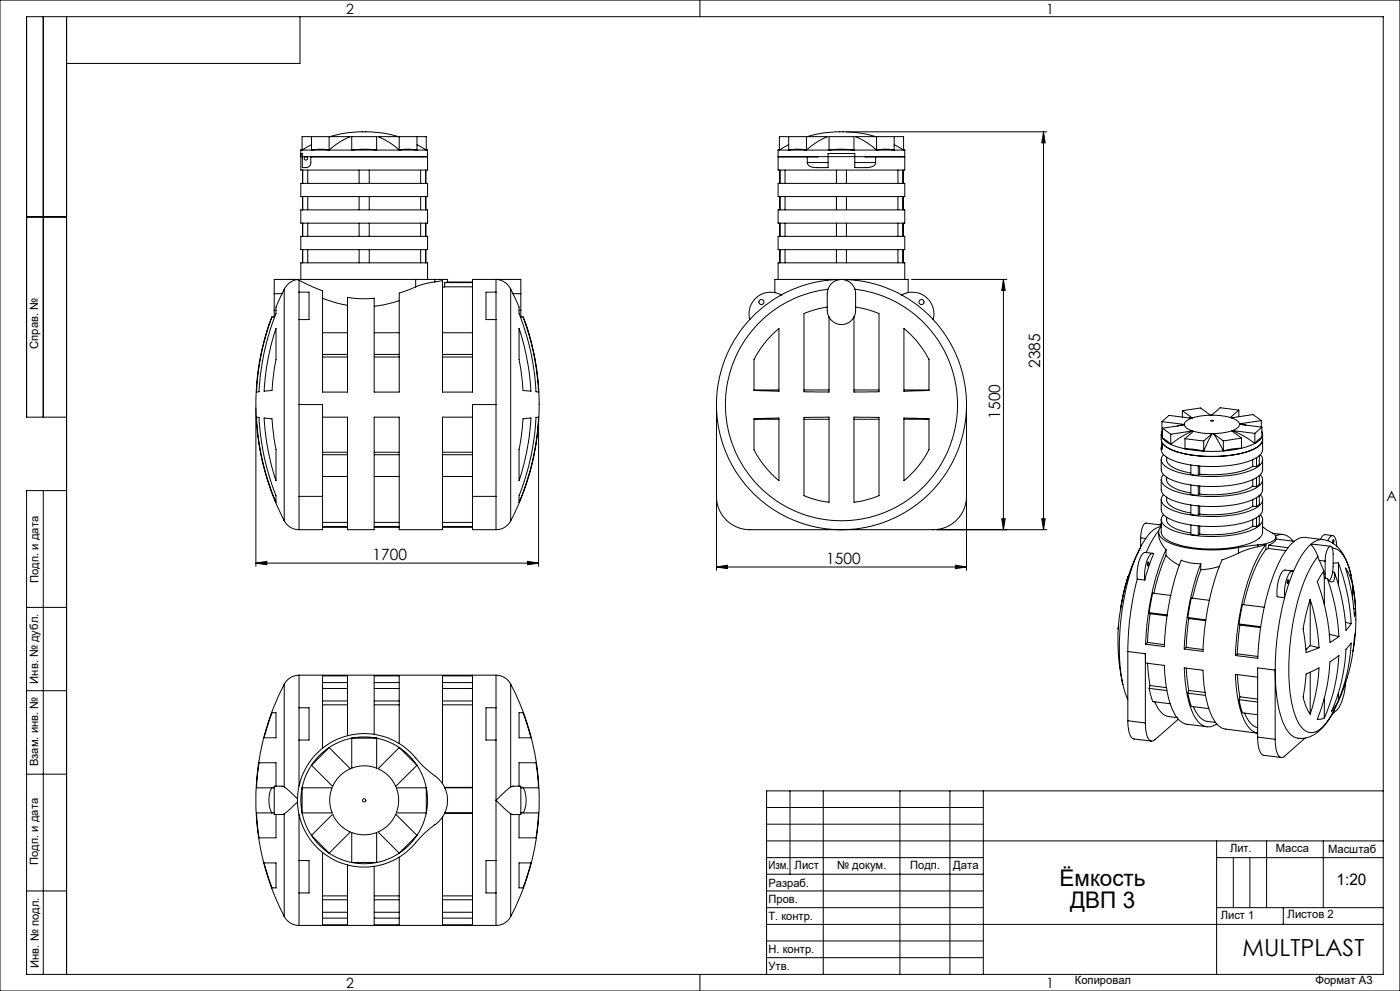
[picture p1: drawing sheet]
<svg xmlns="http://www.w3.org/2000/svg" width="420mm" height="297mm" viewBox="0 0 420 297" stroke-linecap="round" stroke-linejoin="round" font-family="sans-serif">
<g fill="none" stroke="#000" stroke-width=".3">
<path d="M0 0h420v297h-420zM13 5v120M20 5v287M90 5v14h-70M210 0v5M253.9 39.5h60.1M313.1 39.5l.4 3.3h-1zM313.1 39.5v119.2M90.2 45h.4M90.2 47h38.1M90.2 55h38.1v3.9h-38.1zM90.2 46h.5v4.2a1.93 1.93 0 0 0 2.5-1.5v-1.7"/>
<path d="M90.2 45v6h38.1v-6M90.6 44.7l-.4 .3M90.6 45h2.9M90.6 45v-4h14.5a20.7 20.7 0 0 0-6.4 4M90.8 51v4M90.8 58.9v4M92.3 51v4M92.3 58.9v4M93.2 47h35.1M93.5 45h5.2M93.5 43.4l-2.9 1.6M93.5 45a14.3 14.3 0 0 1 5.2 0"/>
<path d="M93.5 41v4M98.7 45h6.8M98.7 41v4M98.9 41a37.7 37.7 0 0 1 20.7 0M105.5 45h7.5M105.5 45l3.3-.3 4.2 .3M105.5 45v-4h7.5v4M107.7 51v4M107.7 58.9v4M110.8 51v4M110.8 58.9v4M113 45h6.8"/>
<path d="M119.8 45h5.3M119.8 45a21.2 21.2 0 0 0-6.4-4h14.5v4M119.8 45a14.5 14.5 0 0 1 5.3 0M119.8 41v4M125.1 45h2.8M125.1 43.4l2.8 1.6M125.1 41v4M126.2 51v4M126.2 58.9v4M126.8 47h.1M127.7 51v4M127.7 58.9v4"/>
<path d="M127.9 44.7l.4 .3M127.9 45h.4M233.4 45h.4M233.4 47h38M233.4 47h8.8M233.4 45v6h38v-6M233.4 55h38v3.9h-38zM233.8 44.7l-.4 .3M233.8 45h2.8M233.8 45v-4h14.5a20.7 20.7 0 0 0-6.4 4M233.9 51v4M233.9 58.9v4"/>
<path d="M234 51v4M234 58.9v4M235 47h.1M235.5 51v4M235.5 58.9v4M236.6 45h5.3M236.6 43.4l-2.8 1.6M236.6 45a14.5 14.5 0 0 1 5.3 0M236.6 41v4M241.9 45h6.8M241.9 41v4M242.1 41a37.7 37.7 0 0 1 20.7 0"/>
<path d="M242.2 48.7a2.05 2.05 0 0 0 2.4 1.5h3.8v-4.2h8v4.2h3a3.2 3.2 0 0 0 3.2-1.1l.1-.4M242.2 47v1.7M242.2 48.7h6.2M245.4 47h-3.2M248.7 45h7.5M248.7 45l2.6-.3 4.9 .3M248.7 45v-4h7.5v4M250.9 51v4M250.9 58.9v4M253.9 51v4M253.9 58.9v4M256.2 45h6.8"/>
<path d="M256.4 48.7h6.3M259.5 47h3.2M262.7 47h8.7M262.7 47v1.7M263 45h5.3M263 45a20.7 20.7 0 0 0-6.4-4h14.5v4M263 45a14.3 14.3 0 0 1 5.3 0M263 41v4M268.3 45h2.8M268.3 43.4l2.8 1.6M268.3 41v4M269.4 51v4"/>
<path d="M269.4 58.9v4M269.9 47h.1M270.9 51v4M270.9 58.9v4M271.1 44.7l.3 .3M271.1 45h.3M8 65h12M90.2 70.8h38.1v4h-38.1zM90.2 62.9h38.1v4h-38.1zM90.8 66.9v3.9M90.8 74.8v4M92.3 66.9v3.9"/>
<path d="M92.3 74.8v4M107.7 66.9v3.9M107.7 74.8v4M110.8 66.9v3.9M110.8 74.8v4M126.2 66.9v3.9M126.2 74.8v4M127.7 66.9v3.9M127.7 74.8v4M233.4 62.9h38v4h-38zM233.4 70.8h38v4h-38zM233.9 66.9v3.9"/>
<path d="M233.9 74.8v4M234 66.9v3.9M234 74.8v4M235.5 66.9v3.9M235.5 74.8v4M250.9 66.9v3.9M250.9 74.8v4M253.9 66.9v3.9M253.9 74.8v4M269.4 66.9v3.9M269.4 74.8v4M270.9 66.9v3.9"/>
<path d="M270.9 74.8v4M81.6 95l-.5 1.3a75 75 0 0 0 4.2 59.8M81.6 95h.8M82.3 93v2M82.3 93h.5M82.3 88h2.3M82.3 88v5M82.8 98.5v2.5a59.9 59.9 0 0 1-1 13.7l-.2 2.3-2.4 .3a73 73 0 0 1 3.6-18.8zM84.6 88l-1.8 4v1.7a82.6 82.6 0 0 0-5.2 23.7l-.7 .1a75.3 75.3 0 0 1 4.7-22.5M85.3 86.7l-.7 1.3M85.3 86.7v69.4M89.3 83.8a5.1 5.1 0 0 0-4 2.9"/>
<path d="M89.3 83.8l.4 .2M89.3 83.7h35.4M89.3 83.7h-7v4.3M89.3 83.7v.1M89.7 95.8v25.4M89.7 84l7.1 3.2v30.3h7.4v-28.4l4.1 .4 4-.1v28.1h7.5v-29.7l4.9-1.8M89.7 87.6h3v8.2h-3M89.7 87.6v8.2M89.7 84v3.6M90.2 83.7v-4.9h38.1v4.9M96.8 89.4l4.6 1.5 2.8 .6M96.8 99.7h7.4"/>
<path d="M112.3 99.7h7.5M119.8 90.1l-4.5 1.2-3 .5M124.7 83.7h5.8M124.7 83.7v2.3M130.5 84.5l-3.9 .8-1.9 .7M130.5 84.5l2.3-.4v33.4h8.9v-33.8h14.5v4.3M130.5 83.7h3.8v.8M130.5 83.7v.8M132.8 99.7h8.9M133.4 86l-.6 .1M133.4 86h8.3M133.4 84.7v1.3"/>
<path d="M133.4 84.7h8.3M134.3 84.5l-.9 .2M134.3 84.5h7.4M148.8 95.8v25.4M148.8 87.6h-3v8.2h3M148.8 87.6v8.2M153.2 86.7a4.7 4.7 0 0 0-4.4-2.8v3.7M153.2 86.7l.7 1.3M153.2 86.7v69.4M153.9 88l1.8 4v1.7a82.6 82.6 0 0 1 5.2 23.7l.7 .1a75.3 75.3 0 0 0-4.6-22.5M153.9 88h2.3M155.7 98.5a73 73 0 0 1 3.6 18.8l-2.4-.3-.3-3.5a57.7 57.7 0 0 1-.9-13z"/>
<path d="M155.7 93h.5M156.1 95h.9M156.2 93v2M156.2 88v5M157 95l.3 1.1a74.8 74.8 0 0 1-4.1 60M224.9 95.8a37.3 37.3 0 0 0-10 25.4M232.4 87.7v-4h40.1v4M233.4 83.7v-4.9h38v4.9M234.4 88.4l-5.1 3.3-4.4 4.1M234.4 88.4a6.5 6.5 0 0 0-7.2 .6 6.5 6.5 0 0 0-2.3 6.8M248.2 92l-3.6 .8-3.4 1.2v23.4l7.5 .1v-22.5M248.4 86.7a34.8 34.8 0 0 0-25.4 53.1 34.8 34.8 0 0 0 58.9 0 34.8 34.8 0 0 0-25.4-53.1"/>
<path d="M248.7 95a4.2 4.2 0 0 0 7.5 0M248.7 95l-.5-1.5v-5.5a4.3 4.3 0 0 1 4.2-4.3 4.3 4.3 0 0 1 4.3 4.3v5.3l-.5 1.7M252 83.8a37.1 37.1 0 0 0-17.6 4.6M252.9 83.8a37.4 37.4 0 0 1 17.6 4.6M256.7 92l3.5 .8 3.5 1.2v23.4l-7.5 .1v-22.5M270.5 88.4l4.3 2.8 5.2 4.6M270.5 88.4a6.5 6.5 0 0 1 7.2 .6 6.5 6.5 0 0 1 2.3 6.8M271.2 98.5a29.8 29.8 0 0 1 7.5 9.2v9.3l-7.5 .3zM273.4 83.7h28.6M280 95.8a37.3 37.3 0 0 1 9.9 25.4M301 83.7l.6 3.4h-1.1zM301 83.7v75"/>
<path d="M96.8 107h7.4M96.8 106.2h7.4M112.3 107h7.5M112.3 106.2h7.5M132.8 107h8.9M132.8 106.2h8.9M226.2 116.9h7.5M231.5 100.5l2.2-2v18.8l-7.5-.3v-5.8a7.9 7.9 0 0 1 1.9-6.7zM241.2 116.9h7.5M256.2 116.9h7.5M271.2 116.9h7.5M20 125h-12v-120h407v287h-407v-145h12"/>
<path d="M76.8 122.3v47.5M76.9 125l.7 .1a82.5 82.5 0 0 0 5.2 23.7v1.7a74.4 74.4 0 0 1-5.9-25.5zM79.2 125.3l2.4 .2 .3 3.5a57.5 57.5 0 0 1 .9 13v2.1a73 73 0 0 1-3.6-18.8zM89.7 121.2h7.1v27.6M89.7 121.2v27.6M96.8 125h7.4v33.7h8.1v-33.7h7.5v33.7h13v-33.7h8.9M96.8 135.5h7.4M96.8 136.3h7.4M112.3 135.5h7.5M112.3 136.3h7.5M132.8 135.5h8.9M132.8 136.3h8.9"/>
<path d="M148.8 121.2h-7.1v27.6M148.8 121.2v27.6M156.9 125.5l2.4-.2a73 73 0 0 1-3.6 18.8v-2.6a59.9 59.9 0 0 1 1-13.7zM160.8 125.1l.8-.1a74.4 74.4 0 0 1-5.9 25.5v-.5a6.4 6.4 0 0 1 .8-3.6 72.2 72.2 0 0 0 4.3-21.3zM161.6 126v43.8M214.9 121.2a37.5 37.5 0 0 0 37.5 37.5 37.5 37.5 0 0 0 37.5-37.5M214.9 121.2v27.6a10 10 0 0 0 10 9.9h55a9.9 9.9 0 0 0 10-9.9v-27.6M226.2 125.5l7.5-.2v18.8a30 30 0 0 1-7.5-9.3zM226.2 125.7h7.5M241.2 125.1l7.5-.1v25.5l-3.1-.5-4.4-1.4zM241.2 125.7h7.5M256.2 125l7.5 .1v23.5l-4.4 1.4-3.1 .5z"/>
<path d="M256.2 125.7h7.5M271.2 125.3l7.5 .2v5.8a7.7 7.7 0 0 1-1.9 6.7l-2.3 2.9-3.3 3.2zM271.2 125.7h7.5M348.4 130.2v1.5a4.8 4.8 0 0 0 3.7 3.3l4.3 1.2 4.8 .5 4.1 .1 6.1-.7a11.7 11.7 0 0 0 7.1-3.3l.3-1.1a4 4 0 0 1-3.1 3.1l-3.7 1.2-6 .8-6-.1-5.8-1a9.4 9.4 0 0 1-5.5-2.9M348.4 134.2v.6a4.8 4.8 0 0 0 3.7 3.3l4.3 1.1 4.8 .6h4.1l6.1-.7a14.4 14.4 0 0 0 6.4-2.5M348.4 137.8v3a4.8 4.8 0 0 0 3.7 3.3l3.1 .9 6 .8 6.4-.2 4.6-.7a13.4 13.4 0 0 0 5.6-2.4M348.5 133.4l-.1 1M348.5 132.5v.9M348.5 133.4l.2 .1M348.6 129.4l-.2 .8 .4 1.1M348.6 126.4l2.1-1.9 6.7 .8a2.61 2.61 0 0 0-2.1 1.9M348.6 126.4l6.7 .8"/>
<path d="M348.6 126.4v3M348.7 134.1l-.1 .6-.2-.3M348.7 132.8v1.3M348.7 134.1l-.3 .3M348.8 128.3l6.5-1a3.1 3.1 0 0 0 2.5 1.8M348.8 131.3l1 1.1 1.4 .8M348.8 131.3l2.4 1.9M348.8 129.3l-.2 .1M348.8 128.3l2.4 1.8M348.8 128.3v3M349.1 136.2a2.3 2.3 0 0 0 1 3.8 29.3 29.3 0 0 0 14.8 2.8l3.6-.2 3.7-.7a9.3 9.3 0 0 0 6.4-3.4l.2-.9-.7-1.4M350 137v.8a4 4 0 0 0 3.2 2.9l4.1 1"/>
<path d="M351.2 133.2l4.3 1.3M351.2 130.1v3.1M354.7 123.1l5.5-.8 2.9 2.2M354.7 123.1l3 2.2M354.7 123.1v1.9M355.3 127.2l-2.1 .5M355.5 134.5l5.6 .7M355.5 134.5l2.4 .1 3.2 .6M355.5 131.5v3M355.5 131.5l5.6 .7M356.8 125.3h.9M357.3 139.3v2.9l2.2 .3"/>
<path d="M357.8 129.1a29.3 29.3 0 0 0-6.6 4.1M357.8 129.1l-6.6 1M359.5 139.6v2.9M359.9 139.7v2.4M361.1 132.2v3M363.1 124.4h.4M363.1 124.5l-2.9 .2-2.5 .6M363.2 126.1l.7-.1a.38 .38 0 0 1-.3 .3 .38 .38 0 0 1-.4-.2zM363.5 124.4l3 .2 2.6 .5M363.6 130l-2.5 5.2M363.6 130l-3.3-.3-2.3-.4-2.5 2.2M363.6 130l-2.5 2.2"/>
<path d="M364 130l3-.3 2.5-.6 3 2.2M364 130l3 5.1M364 130l3 2.1M367 135.1l-5.9 .1M367 132.1v3M369.1 125.1h.8M369.7 129a31.3 31.3 0 0 1 6.7 3.9M369.7 129l6.7 .9M371.7 122.9l-5.7-.7-2.5 2.2M371.7 122.9l-2.6 2.2M371.7 122.9v2M371.8 127l2 .4"/>
<path d="M372.5 134.3l-5.5 .8M372.5 134.3l-2.8 .2-2.7 .6M372.5 131.3l-5.5 .8M372.5 131.3v3M375.8 139.7l-.2 .1a27.3 27.3 0 0 1-14.4 2.4l-1.3-.1M375.8 139.7l1.1 .2M375.8 137.8v1.9M376.4 132.9l-3.9 1.4M376.4 129.9v3M376.9 137.2v2.7M377.8 136.6v2.5l-.9 .8M378.4 126l-2.5-1.8-6.5 1a3.1 3.1 0 0 1 2.4 1.8"/>
<path d="M378.4 126l-6.6 1M378.4 126v2M378.6 129.4l.2 .7-.2 .9M378.6 128l-6.7-.8a2.61 2.61 0 0 1-2.2 1.8M378.6 131l-.7 .9-1.5 1M378.6 131l-2.2 1.9M378.6 128l-2.2 1.9M378.6 128v3M378.8 130.2v4.7l-.3 .9-.7 .8M378.8 137.8v3.1l-.3 .9-.7 .7M13 147v145M85.3 156.1a5 5 0 0 0 4.4 2.6"/>
<path d="M89.7 148.8v9.9M89.7 148.8h7.1M96.8 148.8v9.9h-7.1M96.8 158h7.4M96.8 142.8h7.4M96.8 156.6h7.4M96.8 157.8h7.4M112.3 158h7.5M112.3 142.8h7.5M112.3 156.6h7.5M112.3 157.8h7.5M132.8 158h8.9"/>
<path d="M132.8 142.8h8.9M132.8 156.6h8.9M132.8 157.8h8.9M141.7 148.8v9.9h7.1M141.7 148.8h7.1M148.8 148.8v9.9M153.2 156.1a4.9 4.9 0 0 1-4.4 2.6M214.9 149.8v21.1M281 158.7h33M289.9 149.8v21.1M300.5 155.5h1.1l-.6 3.2zM312.5 155.5h1l-.4 3.2z"/>
<path d="M347.6 159.5a7 7 0 0 0 2.2 5.2M347.6 159a27 27 0 0 0-3.7 6.6M348.4 157l-.6 .3M348.4 157.8a9.7 9.7 0 0 0-5.8 5.4l-.7 1.2M348.4 143.8v3a4.8 4.8 0 0 0 3.7 3.3l4.3 1.1 5.7 .6 6-.2 4.1-.7a13.4 13.4 0 0 0 5.6-2.4M348.4 149.7v3a4.7 4.7 0 0 0 3.7 3.4l3.5 1 5.2 .6h5.5l5.9-.8a13.4 13.4 0 0 0 5.6-2.4M348.4 155.7v3.8a4.8 4.8 0 0 0 3.7 3.3l3.1 .9 6 .8 6.4-.1 4.6-.7a9.3 9.3 0 0 0 6.4-3.5l.2-.6v-3.9M348.4 157.3l-4.6-.5a2.35 2.35 0 0 0-1.4 2.2l-.2 2.2M348.4 157.8a2.37 2.37 0 0 0 .7 4l1.8 .9 2.7 1 5.5 .9 6.6 .2 5.8-.7M349.1 142.2a2.3 2.3 0 0 0 1 3.8 30.3 30.3 0 0 0 15.7 2.8l6.4-.9a9.3 9.3 0 0 0 6.4-3.4l.2-.9-.7-1.4M349.1 148.2a2.3 2.3 0 0 0 1 3.8 30.3 30.3 0 0 0 15.7 2.8l6.4-.9a9.7 9.7 0 0 0 6.4-3.4l.1-1.1-.6-1.2M349.1 154.2a2.3 2.3 0 0 0 1 3.8 29.9 29.9 0 0 0 15.7 2.7l3.1-.2 3.3-.6a9.7 9.7 0 0 0 6.4-3.4l.1-1.1-.6-1.2"/>
<path d="M350 143v.8a3.9 3.9 0 0 0 3.2 2.8l4.1 1.1M350 149v.7a3.9 3.9 0 0 0 3.2 2.9l4.1 1.1M350 155v.7a4.6 4.6 0 0 0 3.8 3.2l3.5 .8M357.3 145.3v2.9l2.2 .3M357.3 151.3v2.9l2.2 .3M357.3 157.3v2.9l2.2 .3M359.5 145.6v2.9M359.5 151.6v2.9M359.5 157.6v2.9M359.9 142.1l-.4 .4M359.9 145.7v2.4M359.9 151.7v2.4"/>
<path d="M359.9 157.7v2.4M359.9 148.1l-.4 .4M359.9 154.1l-.4 .4M375.8 145.7l-3.1 1.4-3.7 .8-4.3 .4-4.8-.2M375.8 151.7a26.7 26.7 0 0 1-15 2.5l-.9-.1M375.8 157.7a26.7 26.7 0 0 1-15 2.5l-.9-.1M375.8 143.8v1.9M375.8 149.8v1.9M375.8 155.7v2M375.8 145.7l1.1 .2M375.8 151.7l1.1 .1M375.8 157.7l1.1 .1"/>
<path d="M376.9 143.2v2.7M376.9 149.2v2.6M376.9 155.1v2.7M377.8 142.5v2.6l-.9 .8M377.8 148.5v2.6l-.9 .7M377.8 154.5v2.6l-.9 .7M378.8 143.8v3.1l-.4 1.1-.6 .5M378.8 149.7l-.1 3.3-.3 .9-.6 .6M378.8 157.8l1.4 1.1a3.8 3.8 0 0 1 2.6 2 3.4 3.4 0 0 1-3.1 2l-2.3 .4M381.8 159.8l3.1 .4M76.8 168.8l3.2-.6v1.1zM76.8 168.8h84.8"/>
<path d="M158.3 168.2l3.3 .6-3.3 .5zM214.9 169.9l3.3-.5v1zM214.9 169.9h75M286.6 169.4l3.3 .5-3.3 .5zM341.2 173.6l-1.1 4.3-.9 5.8-.6 5.2-.3 6.4M341.2 173.6l2.2 .2M341.9 164.4l-2.4 5.4-1.6 4.7M341.9 164.4h.1M341.9 164.4a71.6 71.6 0 0 0-5.1 40.6M342.2 161.2v2.7M342.2 161.2l1.5 .2M344.5 168.4l.1 .3-.1 .8a.71 .71 0 0 1 0-1.1z"/>
<path d="M345 166.3l.5-.4h.6l-1.4 3.8-1.3 4.1v-2.7l.3-1.9 .7-2zM345.9 165.8l-2.3-.2a3.3 3.3 0 0 0-2 2.8l-.5 2.9 .1 2.3M349.8 164.7l-2.3 6-1.8 6.4-1.5 8.9-.5 7.1M349.8 166.4l-2.3 6.1-1.4 5.3M349.8 166.4l2.1 1.9 1.9 1.1M349.8 164.7v1.7M351.2 178.5l-5.4-.7-1.1 5.8M359.9 160.1l-.4 .4M360.2 168.9l-3.3-.2-2.5-.8-1.9 5.4-1.4 5.5-1.2 7.1-.6 7.9-5.6-.7M360.2 168.9l-2 6-1.5 6.7-.9 5.8-.5 7.1M360.2 170.7l-1.2 3.9-1.2 4.7M360.2 168.9v1.8"/>
<path d="M362.8 179.9l-5.4-.7-1.1 5.9M365.8 169.8l-2.3 .6-3.3 .3M371.5 165.8l-3.9 1.7a1.17 1.17 0 0 0-1.4 1.2l-2 5.8-1.7 6.6-1.1 7.1-.5 7-5.6-.7M371.5 164.1v1.7M377.4 163.9l-3.1 .7-2.8 1.2M377.4 163.3l-5.9 .8M377.4 163.3v.6M379.8 163.2l-2.4 .7M379.8 163.2a48.1 48.1 0 0 0-7.7 20.3l-.9 5.8-.6 7.2M379.8 164.7a42 42 0 0 0-6.7 16.5M379.8 163.2v1.5M380.5 164.4l-.7 .3"/>
<path d="M380.5 164.4l5.2 .6M380.6 163.4l-.1 1M380.6 163.4l5.8 .7M382.7 160.7a3.9 3.9 0 0 1 5.2 1.5M382.8 161v.7l-.4 .6-1.8 1.1M382.8 161.5l5.5 .7M385.4 179.1l-2 10.1-.6 5.2-.2 6.4M386.3 173.8l.1-.1a.76 .76 0 0 1 0 1.2l-.2-.3zM387.8 171.1l-2.2-.3a3.8 3.8 0 0 0-2.1 3.4l-.4 2.6 .1 2.1 2.2 .2M388.1 171.2l-2.7 7.9M388.1 171.2a1.43 1.43 0 0 0-1.7 1.3l-.8 2.8-.2 3.8M393.1 179.6l-1.5 5.4a11.8 11.8 0 0 0-.1 7l.3 3.6 3.9-1.5"/>
<path d="M393.1 179.6a61.5 61.5 0 0 1 2.6 14.5M393.1 179.6v13.9M393.2 163.2h1.4l4.6 .5M393.2 163.2a22.7 22.7 0 0 0-5.1 8M393.2 163.2l1.3 1.6 .9 2M395.4 166.8l.4 1.2M395.4 166.8a45.1 45.1 0 0 0-7.5 19.8l-.8 5.8a50.5 50.5 0 0 0 1.8 23 5.6 5.6 0 0 0 4.7 4.2 8.5 8.5 0 0 0 5.6-4.8l1-1.8M395.8 168l1.4 3.2M395.8 168l1.7 .2M396.9 161.7a9.6 9.6 0 0 1 7.3 7l1.1 3.7M396.9 161.7l-5.2-.6a6 6 0 0 0-5.3 3.1 47.9 47.9 0 0 0-7.4 19.3l-1.2 7.3-.5 6.5-6.7-.8M396.9 161.7a4.9 4.9 0 0 0-3.7 1.5"/>
<path d="M397.2 171.2l-1.5 2.1a1.69 1.69 0 0 0-.2 1.9 63.1 63.1 0 0 1 3.5 17.3l2.7-1.7M397.2 171.9l.1 1.4M397.2 171.2v.7M397.2 171.9h.3M397.3 173.3v7.9M397.3 173.3h.4M397.5 168.2l.4-2.6a1.85 1.85 0 0 1 1.4-1.8 2.78 2.78 0 0 1 .6 2.2l-.1 5.4M397.5 171.9l.2 1.4M397.5 168.2v3.7M397.7 173.3l.5 .1M398.2 173.4a62.4 62.4 0 0 1 3.5 17.4M398.4 162.1a1.44 1.44 0 0 1 1.8-1.4 4.4 4.4 0 0 1 .8 3"/>
<path d="M399.7 164.2a5.3 5.3 0 0 1 4.2 3.9l1.4 4.3M399.8 162.7l-.1-.1a.43 .43 0 0 1 0-.5 .43 .43 0 0 1 .4-.2l-.1 1M399.8 171.4l-.4 1.6-.6 1.1M399.8 171.4l.5 .1M399.8 160.5l-2.2-.3a1.87 1.87 0 0 0-1.4 1.4M400.3 171.5a62.4 62.4 0 0 1 3.5 17.4l1.5-2M400.3 171.5a2.36 2.36 0 0 1-.7 2.9l-.6-.2-.8-.8M401.5 168.7a60.2 60.2 0 0 1 3.8 18.2M401.5 168.7l-1.6 .2M401.5 168.7v6.7M405.3 172.4a53.7 53.7 0 0 1 .8 21.1 55.3 55.3 0 0 1-5.9 19.5M405.8 175.4a13.9 13.9 0 0 0-2.2-5.2 59.9 59.9 0 0 1 2.7 14.6l.3-2.3"/>
<path d="M405.8 175.4l.8 7.1M405.8 175.4v4.1M8 182h12M335.5 188.2a59.5 59.5 0 0 0 1.3 16.8M336.2 182.2l.8-4.4 1.5-5-1.7 6.5-1 5.7-.3 3.5v-.6M338.3 195.3l5.3 .6M338.3 195.3v20.7M343.6 195.9l.1 2.8 5.6 .7v.7a29.7 29.7 0 0 0 3.6 14.7l1 1.2 1.6 1 6.6 .8M343.6 195.9v20.8M344.2 192.5l-.5 .6M344.2 192.5l5.1 .7M344.3 198.8l.7 6.7"/>
<path d="M344.7 183.6l5.5 .7M344.7 183.6l.3 .3M345 183.9l-.8 8.6M345 183.9l5.1 .7M355.8 194l-.5 .5M355.8 194l5.1 .7M356.3 185.1l.3 .3M356.3 185.1l5.4 .7M356.6 185.4l-.8 8.6M356.6 185.4l5.1 .6M371.2 196l-.6 .5M371.2 196l6.2 .7"/>
<path d="M371.7 187l.3 .3M371.7 187l6.5 .8M372 187.3l-.8 8.7M372 187.3l6.2 .8M379.3 182l-6.6-.8-1 5.8M393.1 193.5l-1.3 1.2M393.1 193.5l2.6 .6M398.8 190.1l2.9 .7M399 198.3l2.7-1.8a47.9 47.9 0 0 1-4.6 18.8l-1.1 .3-.8-.1a54 54 0 0 0 3.8-17.2zM403.6 186.5l1.7 .4M405.3 192.7a46.3 46.3 0 0 1-4.8 19.1l-1.1 1.5a51.8 51.8 0 0 0 4.4-18.7zM406.1 182.4l.5 .1"/>
<path d="M406.6 189.5l-.7 5.7M8 207h12M81.6 213.6h1.2v7.5h-3.6zM85.3 205.1a75.5 75.5 0 0 0 0 69.6M85.3 205.1v30.7M89.7 202.3a5.1 5.1 0 0 0-4.4 2.8M89.7 212.1v9.7M89.7 212.1h3v9.7h-3M89.7 202.3v9.8M89.7 202.3h59.1M96.8 211.2h7.4M96.8 206.3h7.4"/>
<path d="M96.8 210.1h7.4M96.8 204.6h7.4M112.3 211.2h7.5M112.3 206.3h7.5M112.3 210.1h7.5M112.3 204.6h7.5M132.8 211.2h8.9M132.8 206.3h8.9M132.8 210.1h8.9M132.8 204.6h8.9M148.8 202.3a5 5 0 0 1 4.4 2.8M148.8 212.1v9.7"/>
<path d="M148.8 212.1h-3v9.7h3M148.8 202.3v9.8M153.2 205.1a75.2 75.2 0 0 1 0 69.6M153.2 205.1v30.7M155.7 213.6h1.2l2.4 7.5h-3.6zM336.8 205l1.5 4.7M338.3 216l.1 1.2a5 5 0 0 0 1.6 4.2l5.4 .7M338.3 216l5.3 .7M344.7 206.3l1.1 4 5.2 .6M344.7 206.3l5.4 .7M345 205.5l-.3 .8M345 205.5l4.9 .6"/>
<path d="M346.4 210.3a6.2 6.2 0 0 0 4.3 4.5l2.4 .2M353.5 215.5l-7 6.2a1.31 1.31 0 0 1-1.4 .3 1.31 1.31 0 0 1-.9-1.1l-.4-1.6-.2-2.6M355.9 200.3l.7 6.6M356.3 207.7l1.1 4 5.3 .7M356.3 207.7l5.4 .7M356.6 206.9l4.9 .6M356.6 206.9l-.3 .8M358 211.8a6.1 6.1 0 0 0 4.3 4.4l2.4 .3M365 217a4.2 4.2 0 0 1-6.5-2 32.8 32.8 0 0 1-3.2-14.8l5.6 .7a32.4 32.4 0 0 0 3.4 15.1 4.9 4.9 0 0 0 3.4 2.5l9.6 1.2M371.2 202.2l.8 6.6M371.7 209.7l1 3.9 4.6 .6M371.7 209.7l5.6 .7"/>
<path d="M372 208.8l5.3 .7M372 208.8l-.3 .9M373.4 213.7a6.5 6.5 0 0 0 3.9 4.4M377.3 202.9l-6.7-.8a30.6 30.6 0 0 0 3.7 15.4l1.2 1.4 1.8 .8M382.6 200.8l.3 7.1a22.1 22.1 0 0 0 4 11.9 5.7 5.7 0 0 0 7.6 .2 17.9 17.9 0 0 0 5.7-7M382.6 200.8l-5.3-.6v20.7M382.6 200.8v20.8M391.8 202l3.9-1.8a54 54 0 0 1-2.6 13.8 13.9 13.9 0 0 1-2.2-5.1zM393.1 201.5v12.5M397.3 209.2v6M400.2 213h.1M401.5 207.6v2.3"/>
<path d="M403.7 204.5l-.3 2.7-.7 2.5a7.4 7.4 0 0 1-1.8 3.2l-1.3 1.2M8 232h12M81.6 236.1a8.4 8.4 0 0 0 0 7.5M81.6 236.1h.7M82.8 235.6v-7h-5.1l-.8 7.5h4.7M85.3 235.8l4 3.6M85.3 235.8l-.5-.2h-2.5v8.5h2.3l.7-.2M89.7 221.8v13.8M90.6 236.1h9a10.4 10.4 0 0 0 0 7.5h-9M90.6 236.1l-.4 3.5 .4 4M90.6 236.1v7.5M93.5 229.3l-1.8 3.3-1.1 3.5"/>
<path d="M95.4 225.4a20.1 20.1 0 0 1 30.3 2.9l3.5 3.3a9.3 9.3 0 0 1 0 16.5l-2.4 2.2a28.8 28.8 0 0 1-8.1 7.2 20 20 0 0 1-25.6-5.9 20 20 0 0 1 2.3-26.2zM98.7 224l6.4 6.4a10.4 10.4 0 0 0-5.3 5.3l-6.3-6.4M98.7 224l-3.1 2.6-2.1 2.7M98.7 224l-5.2 5.3M104.2 220.5v-17.9h-7.4v21.7M105.5 221.2l-2.9 .9-3.9 1.9M105.5 221.2v9a10.3 10.3 0 0 1 7.5 0v-9M105.5 221.2l2.9-.3 4.6 .3M105.5 221.2h7.5M112.3 220.1v-17.5h7.5v20.2M113 221.2l3 .9 3.8 1.9M119.8 224l-6.4 6.4a10.4 10.4 0 0 1 5.3 5.3l6.4-6.4"/>
<path d="M119.8 224l3.1 2.6 2.2 2.7M119.8 224l5.3 5.3M125.1 229.3l1.7 3.3 1.1 3.5M127.9 236.1h-9a10.4 10.4 0 0 1 0 7.5h9M127.9 236.1l.4 3.5-.4 4M127.9 236.1v7.5M132.8 234.9v-32.3h8.9v74.6h-8.9v-32.4M133.4 236h8.3M133.4 236.1h8.3M148.8 221.8v18.1M148.8 239.9v18M148.8 239.9l4.4 4"/>
<path d="M153.2 235.8l-4.4 4.1M153.2 235.8l.5-.2h2.5v8.5h-2.3l-.7-.2M155.7 235.6v-7h5.1l.8 7.5h-4.6M156.2 236.1h.8M157 236.1a8.4 8.4 0 0 1 0 7.5M237 237v25M247 237v55M270 237v55M285 237v55M295 237v55M377.3 220.9v1.2a5 5 0 0 0 1.7 4.2l5.4 .7M377.3 220.9l5.3 .7"/>
<path d="M391.5 221.2l-6.1 5.4a1.28 1.28 0 0 1-1.4 .3 1.28 1.28 0 0 1-.8-1.1l-.4-1.3-.2-2.9M415 237h-185v55M79.2 258.6h3.6v7.5h-1.2zM81.6 243.6h-4.7l.8 7.5h5.1v-7M81.6 243.6h.7M85.3 243.9v30.8M89.3 240.3l-4 3.6M89.7 244.1v13.8M89.7 257.9h3v9.7h-3M89.7 257.9v9.7M90.6 243.6l1.1 3.5 1.8 3.3M93.5 250.4l6.3-6.4a10.3 10.3 0 0 0 5.3 5.3l-6.4 6.4"/>
<path d="M93.5 250.4l2.1 2.7 3.1 2.6M93.5 250.4l5.2 5.3M96.8 255.5v21.7h7.4v-18M98.7 255.7l3.3 1.7 3.5 1.1M105.5 258.5v-9a10.8 10.8 0 0 0 7.5 0v9M105.5 258.5l3.5 .4 4-.4M105.5 258.5h7.5M119.8 255.7l-3.3 1.7-3.5 1.1M119.8 256.9v20.3h-7.5v-17.6M125.1 250.4l-6.4-6.4a10.3 10.3 0 0 1-5.3 5.3l6.4 6.4M125.1 250.4l-2.6 3.1-2.7 2.2M125.1 250.4l-5.3 5.3"/>
<path d="M127.9 243.6l-1.1 3.5-1.7 3.3M133.4 243.7h8.3M133.4 243.6h8.3M148.8 257.9h-3v9.7h3M148.8 257.9v9.7M153.2 243.9v30.8M155.7 258.6h3.6l-2.4 7.5h-1.2zM156.2 243.6h.8M157 243.6h4.6l-.8 7.5h-5.1v-7M230 257h65M230 242h65M230 247h65"/>
<path d="M230 252h185M365 252v40M365 257h50M370 257v15M375 257v15M380 252v20M397 252v20M8 267h12M85.3 274.7a5 5 0 0 0 4.4 2.7M89.7 267.6v9.8M89.7 277.4h59.1M96.8 268.5h7.4"/>
<path d="M96.8 269.7h7.4M96.8 273.4h7.4M96.8 275.2h7.4M112.3 268.5h7.5M112.3 269.7h7.5M112.3 273.4h7.5M112.3 275.2h7.5M132.8 268.5h8.9M132.8 269.7h8.9M132.8 273.4h8.9M132.8 275.2h8.9M148.8 267.6v9.8"/>
<path d="M153.2 274.7a4.9 4.9 0 0 1-4.4 2.7M230 262h65M230 267h65M230 272h65M230 277h185M365 272h50M385 272v5M210 292v5M230 282h65M230 287h65"/>
<circle cx="91.8" cy="47.5" r=".49"/>
<circle cx="228.4" cy="90.5" r=".76"/>
<circle cx="276.5" cy="90.5" r=".75"/>
<circle cx="109.2" cy="239.9" r=".5"/>
</g>
<g fill="#000">
<path d="M300.5 155.5h1.1l-.6 3.2zM301 83.7l.6 3.4h-1.1zM312.5 155.5h1l-.4 3.2zM313.1 39.5l.4 3.3h-1z"/>
<path d="M76.8 168.8l3.2-.6v1.1zM158.3 168.2l3.3 .6-3.3 .5zM214.9 169.9l3.3-.5v1zM286.6 169.4l3.3 .5-3.3 .5z"/>
</g>
<text font-size="7.1" x="372.8" y="286.5">MULTPLAST</text>
<g font-size="6.9">
<text x="317.9" y="265.6">Ёмкость</text>
<text x="321" y="272.1">ДВП 3</text>
</g>
<text font-size="4.8" x="401" y="265.3">1:20</text>
<g font-size="4.7">
<text x="312" y="110.3" transform="rotate(-90 312 110.3)">2385</text>
<text x="300" y="125.5" transform="rotate(-90 300 125.5)">1500</text>
<text x="111.7" y="167.7">1700</text>
<text x="247.9" y="168.9">1500</text>
</g>
<g font-size="4.2">
<text x="103.8" y="4.2">2</text>
<text x="313.8" y="4.2">1</text>
<text x="415.9" y="150.2">A</text>
<text x="103.8" y="296.2">2</text>
<text x="313.8" y="296.2">1</text>
</g>
<g font-size="3.4">
<text x="11.5" y="104.5" transform="rotate(-90 11.5 104.5)">Справ. №</text>
<text x="11.6" y="174.7" transform="rotate(-90 11.6 174.7)">Подп. и дата</text>
<text x="11.4" y="204.9" transform="rotate(-90 11.4 204.9)">Инв. № дубл.</text>
<text x="11.4" y="229.6" transform="rotate(-90 11.4 229.6)">Взам. инв. №</text>
<text x="369" y="255.5">Лит.</text>
<text x="382.8" y="255.5">Масса</text>
<text x="398.4" y="255.6">Масштаб</text>
<text x="11.4" y="259.2" transform="rotate(-90 11.4 259.2)">Подп. и дата</text>
<text x="230.5" y="260.5">Изм.</text>
<text x="238.4" y="260.4">Лист</text>
<text x="251.1" y="260.4">№ докум.</text>
<text x="273" y="260.4">Подп.</text>
<text x="286" y="260.4">Дата</text>
<text x="230.5" y="265.7">Разраб.</text>
<text x="230.5" y="275.7">Т. контр.</text>
<text x="230.6" y="270.7">Пров.</text>
<text x="366.2" y="275.3">Лист 1</text>
<text x="386.3" y="275.2">Листов 2</text>
<text x="230.6" y="285.7">Н. контр.</text>
<text x="11.6" y="290" transform="rotate(-90 11.6 290)">Инв. № подл.</text>
<text x="230.6" y="290.7">Утв.</text>
<text x="322.5" y="295">Копировал</text>
<text x="394.6" y="295">Формат А3</text>
</g>
</svg>
